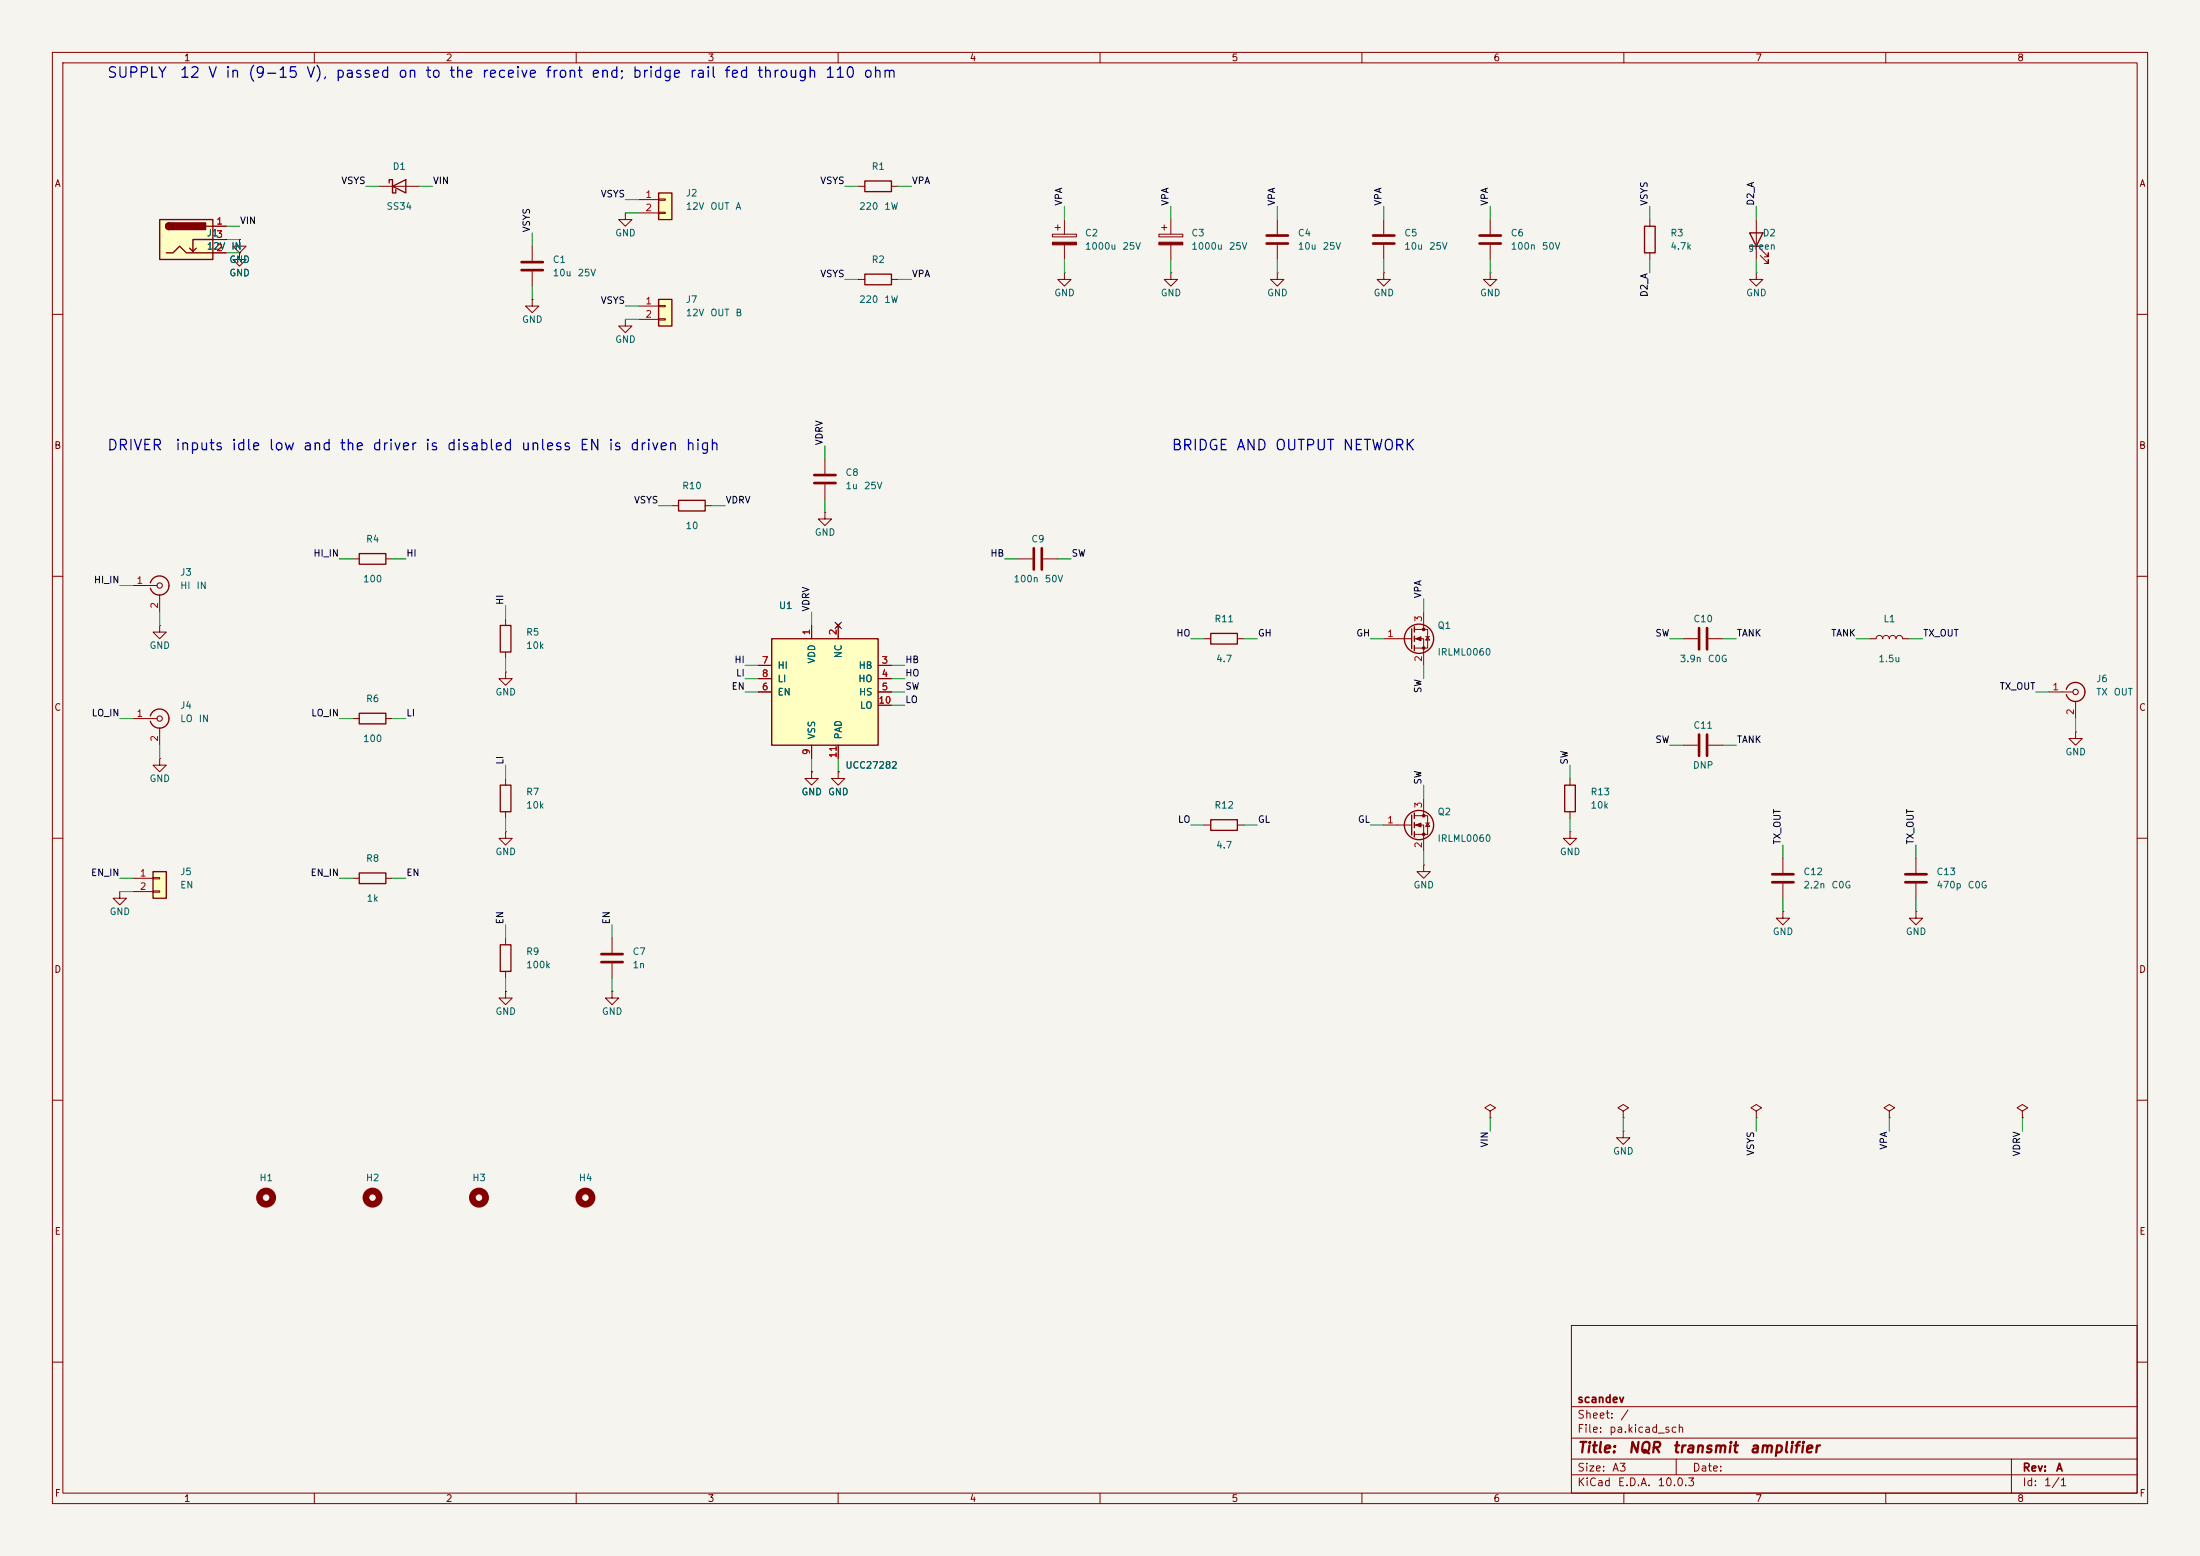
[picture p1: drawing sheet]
<svg xmlns="http://www.w3.org/2000/svg" width="420mm" height="297mm" viewBox="0 0 420 297" stroke-linecap="round" stroke-linejoin="round" font-family="sans-serif">
<path d="M0 0h420v297h-420z" fill="#f5f4ef" stroke="#f5f4ef" stroke-width=".19"/>
<g fill="none" stroke="#840000" stroke-width=".19">
<path d="M10 10h400v277h-400zM12 12h396v273h-396zM60 10v2M110 10v2M160 10v2M210 10v2M260 10v2M310 10v2M360 10v2M221.2 44.7h4.6v.5h-4.6zM221.7 43.4h1.1M222.2 42.9v1"/>
<path d="M223.5 52.1v1.2h1.3l-1.3 1.3-1.3-1.3h1.3M223.5 52.1h.1M223.5 41.9v2.8M223.5 46.7v2.8M243.8 52.1v1.2h1.3l-1.3 1.3-1.2-1.3h1.2M243.8 52.1h.1M243.8 41.9v2.8M243.8 46.7v2.8M264.2 52.1v1.2h1.2l-1.2 1.3-1.3-1.3h1.3M264.2 52.1h.1M264.2 41.9v2.8M264.2 46.7v2.8"/>
<path d="M284.5 52.1v1.2h1.2l-1.2 1.3-1.3-1.3h1.3M284.5 52.1h.1M284.5 41.9v2.8M284.5 46.7v2.8M335.3 52.1v1.2h1.2l-1.2 1.3-1.3-1.3h1.3M335.3 52.1h.1M335.3 41.9v7.6M336 48.8l1.6 1.5v-.8v.8h-.8M336 47.5l1.6 1.5v-.7v.7h-.8M10 60h2M408 60h2M10 110h2"/>
<path d="M67.3 106.7h1.3M73.7 106.7h1.2M271.8 116.8v3.3M408 110h2M67.3 137.2h1.3M73.7 137.2h1.2M229.9 121.9h1.2M236.2 121.9h1.3M264.2 121.9h5.3M270 120.1h2.5v3.6h-2.5M270 121.9h1.8v5.1M272.2 121.5h.7"/>
<path d="M272.5 121.5l.4 .7h-.7zM10 160h2M96.5 158.8v1.2h1.3l-1.3 1.3-1.3-1.3h1.3M96.5 158.8h.1M96.5 148.6v1.3M96.5 154.9v1.3M229.9 157.5h1.2M236.2 157.5h1.3M408 160h2M67.3 167.6h1.3M73.7 167.6h1.2M96.5 179.1v1.2"/>
<path d="M116.8 179.1v2.8M271.8 165.1v1.3h1.2l-1.2 1.2-1.3-1.2h1.3M271.8 165.1h.1M96.5 189.2v1.3h1.3l-1.3 1.3-1.3-1.3h1.3M96.5 189.2h.1M96.5 185.4v1.3M116.8 189.2v1.3h1.3l-1.3 1.3-1.2-1.3h1.2M116.8 189.2h.1M116.8 183.9v2.8M10 210h2M408 210h2M300 253h108v32h-108z"/>
<path d="M10 260h2M300 278.5h108M300 274.5h108M300 268.5h108M320 278.5v3M384 278.5v6.5M408 260h2M60 285v2M110 285v2M160 285v2M210 285v2M260 285v2"/>
<path d="M300 281.5h108M310 285v2M360 285v2"/>
</g>
<g fill="none" stroke="#840000" stroke-width="1.3">
<circle cx="50.8" cy="228.6" r="1.27"/>
<circle cx="71.1" cy="228.6" r="1.27"/>
<circle cx="91.4" cy="228.6" r="1.27"/>
<circle cx="111.8" cy="228.6" r="1.27"/>
</g>
<g fill="none" stroke="#840000" stroke-width=".25">
<path d="M334 44.5h2.5l-1.2 2.5zM334 47h2.5M68.6 105.7h5.1v2h-5.1zM270 119.6v1.1M68.6 136.1h5.1v2.1h-5.1zM231.1 120.9h5.1v2h-5.1zM269.5 120v3.8M270 121.4v1M270 123.2v1M95.5 149.9h2v5h-2zM231.1 156.5h5.1v2h-5.1zM68.6 166.6h5.1v2.1h-5.1z"/>
<path d="M95.5 180.3h2v5.1h-2z"/>
<circle cx="270.9" cy="121.9" r="2.79"/>
</g>
<g fill="#840000" stroke="#840000" stroke-width=".19">
<path d="M270.3 121.9l1-.4v.8z"/>
<path d="M221.2 46.2h4.6v.5h-4.6z"/>
<circle cx="271.8" cy="120.1" r=".25"/>
<circle cx="271.8" cy="123.7" r=".25"/>
</g>
<path d="M241.8 45h4.1M241.8 46.5h4.1M262.1 45h4.1M262.1 46.5h4.1M282.4 45h4.1M282.4 46.5h4.1M114.8 182.1h4.1M114.8 183.6h4.1" fill="none" stroke="#840000" stroke-width=".51"/>
<path d="M29.2 166.4h2.5v5.1h-2.5z" fill="#ffffc2"/>
<path d="M28.7 136.7a1.81 1.81 0 0 1 2.8-1 1.81 1.81 0 0 1 0 2.9 1.81 1.81 0 0 1-2.8-.9M29.2 166.4h2.5v5.1h-2.5z" fill="none" stroke="#840000" stroke-width=".25"/>
<g fill="none" stroke="#840000" stroke-width=".19">
<path d="M119.4 40.6v1.3h1.2l-1.2 1.3-1.3-1.3h1.3M119.4 40.6h.1M119.4 61v1.2h1.2l-1.2 1.3-1.3-1.3h1.3M119.4 61h.1M25.4 137.2h4.6M30.5 138.9v3.3M30.5 144.8v1.3h1.2l-1.2 1.2-1.3-1.2h1.3M30.5 144.8h.1M22.9 170.2v1.3h1.2l-1.2 1.2-1.3-1.2h1.3M22.9 170.2h.1M25.4 167.6h3.8M25.4 170.2h3.8"/>
<path d="M29.2 167.5h1.3v.3h-1.3zM29.2 170.1h1.3v.2h-1.3zM365.8 174v1.3h1.2l-1.2 1.2-1.3-1.2h1.3M365.8 174h.1"/>
</g>
<circle cx="30.5" cy="137.2" r=".51" fill="none" stroke="#840000" stroke-width=".2"/>
<path d="M125.7 57.2h2.6v5h-2.6z" fill="#ffffc2"/>
<path d="M125.7 57.2h2.6v5h-2.6z" fill="none" stroke="#840000" stroke-width=".25"/>
<path d="M121.9 58.4h3.8M125.7 58.3h1.3v.2h-1.3zM121.9 61h3.8M125.7 60.8h1.3v.3h-1.3z" fill="none" stroke="#840000" stroke-width=".19"/>
<path d="M125.7 36.8h2.6v5.1h-2.6z" fill="#ffffc2"/>
<g fill="none" stroke="#840000" stroke-width=".25">
<path d="M74.3 34.9v-.6h.6v2.5h.7v-.6M74.9 35.6l2.6-1.3v2.5zM125.7 36.8h2.6v5.1h-2.6zM165.1 52.3h5.1v2.1h-5.1zM313.9 43.2h2.1v5.1h-2.1zM129.5 95.5h5.1v2h-5.1zM28.7 111.3a1.81 1.81 0 0 1 2.8-1 1.81 1.81 0 0 1 0 2.9 1.81 1.81 0 0 1-2.8-.9M394.5 131.6a1.81 1.81 0 0 1 2.7-1 1.81 1.81 0 0 1 .1 2.9 1.81 1.81 0 0 1-2.8-.9M269.5 155.6v3.8M270 155.2v1M270 157v1M270 158.8v1"/>
<path d="M298.7 149.9h2v5h-2z"/>
<circle cx="270.9" cy="157.5" r="2.79"/>
</g>
<g fill="none" stroke="#840000" stroke-width=".19">
<path d="M72.4 35.6h7.6M121.9 38.1h3.8M125.7 38h1.3v.2h-1.3zM45.7 45.7v1.3h1.3l-1.3 1.3-1.3-1.3h1.3M45.7 45.7h.1M101.6 57.2v1.2h1.3l-1.3 1.3-1.3-1.3h1.3M101.6 57.2h.1M101.6 47v2.8M101.6 51.8v2.8M121.9 40.6h3.8M125.7 40.5h1.3v.3h-1.3zM163.8 53.3h1.3"/>
<path d="M170.2 53.3h1.2M200.9 44.7h4.6v.5h-4.6zM201.4 43.4h1M201.9 42.9v1M203.2 52.1v1.2h1.3l-1.3 1.3-1.3-1.3h1.3M203.2 52.1h.1M203.2 41.9v2.8M203.2 46.7v2.8M315 41.9v1.3M315 48.3v1.2M128.3 96.5h1.2M134.6 96.5h1.3"/>
<path d="M157.5 97.8v1.3h1.2l-1.2 1.2-1.3-1.2h1.3M157.5 97.8h.1M157.5 87.6v2.8M157.5 92.5v2.8M25.4 111.8h4.6M30.5 113.5v3.3M194.3 106.7h2.8M199.1 106.7h2.8M96.5 128.3v1.2h1.3l-1.3 1.3-1.3-1.3h1.3M96.5 128.3h.1M321.3 121.9h2.8M326.1 121.9h2.8"/>
<path d="M356.9 121.9h1.2a.64 .64 0 0 1 .7-.6 .64 .64 0 0 1 .6 .6 .64 .64 0 0 1 .6-.6 .64 .64 0 0 1 .7 .6 .64 .64 0 0 1 .6-.6 .64 .64 0 0 1 .6 .6 .64 .64 0 0 1 .7-.6 .64 .64 0 0 1 .6 .6h1.3M391.2 132.1h4.5M396.2 139.7v1.3h1.3l-1.3 1.2-1.2-1.2h1.2M396.2 139.7h.1M396.2 133.9v3.3M154.9 147.3v1.3h1.3l-1.3 1.3-1.2-1.3h1.2M154.9 147.3h.1M160 147.3v1.3h1.3l-1.3 1.3-1.3-1.3h1.3M160 147.3h.1M264.2 157.5h5.3M270 155.7h2.5v3.6h-2.5M270 157.5h1.8v5.1"/>
<path d="M271.8 152.4v3.3M272.2 157.1h.7M272.5 157.1l.4 .6h-.7zM299.7 158.8v1.2h1.3l-1.3 1.3-1.3-1.3h1.3M299.7 158.8h.1M299.7 148.6v1.3M299.7 154.9v1.3M321.3 142.2h2.8M326.1 142.2h2.8M340.4 174v1.3h1.2l-1.2 1.2-1.3-1.2h1.3M340.4 174h.1M340.4 163.8v2.8"/>
<path d="M340.4 168.7v2.8M365.8 163.8v2.8M365.8 168.7v2.8M284.5 212.1l1-.6-1-.7-1 .7 1 .6v1.3M284.5 213.4h.1M309.9 215.9v1.3h1.2l-1.2 1.2-1.3-1.2h1.3M309.9 215.9h.1M309.9 212.1l1-.6-1-.7-1 .7 1 .6v1.3M309.9 213.4h.1M335.3 212.1l1-.6-1-.7-1 .7 1 .6v1.3M335.3 213.4h.1M360.7 212.1l1-.6-1-.7-1 .7 1 .6v1.3"/>
<path d="M360.7 213.4h.1M386.1 212.1l1-.6-1-.7-1 .7 1 .6v1.3M386.1 213.4h.1"/>
</g>
<g fill="none" stroke="#840000" stroke-width=".51">
<path d="M99.6 50h4M99.6 51.6h4M155.4 90.7h4.1M155.4 92.2h4.1M197.4 104.6v4.1M198.9 104.6v4.1M324.4 119.9v4.1M325.9 119.9v4.1M324.4 140.2v4.1M325.9 140.2v4.1M338.3 166.9h4.1M338.3 168.4h4.1"/>
<path d="M363.7 166.9h4.1M363.7 168.4h4.1"/>
</g>
<g fill="#840000" stroke="#840000" stroke-width=".19">
<path d="M200.9 46.2h4.6v.5h-4.6z"/>
<path d="M270.3 157.5l1-.4v.8z"/>
<circle cx="271.8" cy="155.7" r=".25"/>
<circle cx="271.8" cy="159.3" r=".25"/>
</g>
<g fill="none" stroke="#840000" stroke-width=".2">
<circle cx="30.5" cy="111.8" r=".51"/>
<circle cx="396.2" cy="132.1" r=".51"/>
</g>
<path d="M147.3 121.9h20.3v20.3h-20.3z" fill="#ffffc2"/>
<path d="M165.1 34.5h5.1v2.1h-5.1zM95.5 119.4h2v5.1h-2zM147.3 121.9h20.3v20.3h-20.3z" fill="none" stroke="#840000" stroke-width=".25"/>
<g fill="none" stroke="#840000" stroke-width=".19">
<path d="M163.8 35.6h1.3M170.2 35.6h1.2M45.7 48.3v1.2h1.3l-1.3 1.3-1.3-1.3h1.3M45.7 48.3h.1M30.5 119.4v1.3h1.2l-1.2 1.2-1.3-1.2h1.3M30.5 119.4h.1M96.5 118.1v1.3M154.9 119.4v2.5M159.6 119l.8 .8M160 119.4v2.5M160.4 119l-.8 .8M96.5 124.5v1.2"/>
<path d="M144.8 127h2.5M144.8 129.5h2.5M144.8 132.1h2.5M167.6 127h2.6M167.6 129.5h2.6M167.6 132.1h2.6M167.6 134.6h2.6M154.9 142.2v2.6M160 142.2v2.6"/>
</g>
<path d="M30.5 41.9h10.1v7.6h-10.1z" fill="#ffffc2"/>
<path d="M30.5 41.9h10.1v7.6h-10.1zM31.7 48.3h1.3l1.3-1.3 1.3 1.3h5M32.3 42.5a.64 .64 0 0 0-.7 .7 .64 .64 0 0 0 .7 .6M37.5 47.4l-.7 .6M39.4 43.2h1.2M40.6 45.7h-3.8v2.3l-.6-.6" fill="none" stroke="#840000" stroke-width=".25"/>
<g fill="#840000" stroke="#840000" stroke-width=".25">
<path d="M31.8 42.7l.5-.2v1.3a.63 .63 0 0 1-.6-.4 .63 .63 0 0 1 .1-.7z"/>
<path d="M32.3 42.5h6.9v1.3h-6.9z"/>
</g>
<g fill="none" stroke="#840000" stroke-width=".19">
<path d="M40.6 43.2h2.6M40.6 48.3h2.6M40.6 45.7h2.6M45.7 48.3h.1M45.7 45.7h.1M154.9 119.4v2.5M159.6 119l.8 .8M160 119.4v2.5M160.4 119l-.8 .8M144.8 127h2.5M144.8 129.5h2.5M144.8 132.1h2.5"/>
<path d="M167.6 127h2.6M167.6 129.5h2.6M167.6 132.1h2.6M167.6 134.6h2.6M154.9 147.3h.1M154.9 142.2v2.6M160 147.3h.1M160 142.2v2.6"/>
</g>
<g fill="none" stroke="#009600" stroke-width=".19">
<path d="M69.8 35.6h2.6M80 35.6h2.5M119.4 38.1h2.5M161.3 35.6h2.5M171.4 35.6h2.6M203.2 39.4v2.5M223.5 39.4v2.5M243.8 39.4v2.5M264.2 39.4v2.5M284.5 39.4v2.5M315 39.4v2.5M335.3 39.4v2.5"/>
<path d="M43.2 43.2h2.5M43.2 48.3h2.5M43.2 45.7h2.5M101.6 44.5v2.5M101.6 54.6v2.6M119.4 58.4h2.5M119.4 40.6h2.5M161.3 53.3h2.5M171.4 53.3h2.6M203.2 49.5v2.6M223.5 49.5v2.6M243.8 49.5v2.6"/>
<path d="M264.2 49.5v2.6M284.5 49.5v2.6M315 49.5v2.6M335.3 49.5v2.6M119.4 61h2.5M125.7 96.5h2.6M135.9 96.5h2.5M157.5 85.1v2.5M157.5 95.3v2.5M22.9 111.8h2.5M30.5 116.8v2.6M64.8 106.7h2.5"/>
<path d="M74.9 106.7h2.6M96.5 115.6v2.5M154.9 116.8v2.6M191.8 106.7h2.5M201.9 106.7h2.6M271.8 114.3v2.5M22.9 137.2h2.5M64.8 137.2h2.5M74.9 137.2h2.6M96.5 125.7v2.6M142.2 127h2.6M142.2 129.5h2.6"/>
<path d="M142.2 132.1h2.6M170.2 127h2.5M170.2 129.5h2.5M170.2 132.1h2.5M170.2 134.6h2.5M227.3 121.9h2.6M237.5 121.9h2.5M261.6 121.9h2.6M271.8 127v2.5M318.8 121.9h2.5M328.9 121.9h2.6M354.3 121.9h2.6"/>
<path d="M364.5 121.9h2.5M388.6 132.1h2.6M396.2 137.2v2.5M30.5 142.2v2.6M96.5 146.1v2.5M96.5 156.2v2.6M154.9 144.8v2.5M160 144.8v2.5M227.3 157.5h2.6M237.5 157.5h2.5M261.6 157.5h2.6M271.8 149.9v2.5"/>
<path d="M299.7 146.1v2.5M299.7 156.2v2.6M318.8 142.2h2.5M328.9 142.2h2.6M22.9 167.6h2.5M22.9 170.2h2.5M64.8 167.6h2.5M74.9 167.6h2.6M96.5 176.5v2.6M116.8 176.5v2.6M271.8 162.6v2.5M340.4 161.3v2.5"/>
<path d="M340.4 171.5v2.5M365.8 161.3v2.5M365.8 171.5v2.5M96.5 186.7v2.5M116.8 186.7v2.5M284.5 213.4v2.5M309.9 213.4v2.5M335.3 213.4v2.5M360.7 213.4v2.5M386.1 213.4v2.5"/>
</g>
<path d="M159.4 118.8l1.2 1.2M160.6 118.8l-1.2 1.2" fill="none" stroke="#000084" stroke-width=".19"/>
<g font-size="2" fill="#0000c2">
<text x="20.3" y="15.3">SUPPLY</text>
<text x="34.2" y="15.3">12 V in (9-15 V), passed on to the receive front end; bridge rail fed through 110 ohm</text>
<text x="20.3" y="86.5">DRIVER</text>
<text x="33.3" y="86.5">inputs idle low and the driver is disabled unless EN is driven high</text>
<text x="223.5" y="86.5">BRIDGE AND OUTPUT NETWORK</text>
</g>
<g font-size="2" fill="#840000">
<text x="301" y="277.8">Title:</text>
<text x="310.7" y="277.8">NQR</text>
<text x="319.2" y="277.8">transmit</text>
<text x="333.9" y="277.8">amplifier</text>
</g>
<g font-size="1.5" fill="#840000">
<text x="301" y="268.1">scandev</text>
<text x="301" y="273.8">File:</text>
<text x="301" y="271.1">Sheet:</text>
<text x="307.1" y="273.8">pa.kicad_sch</text>
<text x="309.2" y="271.1">/</text>
<text x="301" y="281.2">Size:</text>
<text x="307.6" y="281.2">A3</text>
<text x="323" y="281.2">Date:</text>
<text x="386" y="281.2">Rev:</text>
<text x="392.4" y="281.2">A</text>
<text x="301" y="284">KiCad</text>
<text x="308.7" y="284">E.D.A.</text>
<text x="316.3" y="284">10.0.3</text>
<text x="386" y="284">Id:</text>
<text x="390.1" y="284">1/1</text>
</g>
<g font-size="1.3" fill="#840000">
<text x="35" y="12">1</text>
<text x="85" y="12">2</text>
<text x="135" y="12">3</text>
<text x="185" y="12">4</text>
<text x="235" y="12">5</text>
<text x="285" y="12">6</text>
<text x="335" y="12">7</text>
<text x="385" y="12">8</text>
<text x="10.3" y="36">A</text>
<text x="408.3" y="36">A</text>
<text x="10.3" y="86">B</text>
<text x="408.2" y="86">B</text>
<text x="10.3" y="136">C</text>
<text x="408.2" y="136">C</text>
<text x="10.3" y="186">D</text>
<text x="408.2" y="186">D</text>
<text x="10.3" y="236">E</text>
<text x="408.3" y="236">E</text>
<text x="10.3" y="286">F</text>
<text x="35" y="287">1</text>
<text x="85" y="287">2</text>
<text x="135" y="287">3</text>
<text x="185" y="287">4</text>
<text x="235" y="287">5</text>
<text x="285" y="287">6</text>
<text x="335" y="287">7</text>
<text x="385" y="287">8</text>
<text x="408.3" y="286">F</text>
</g>
<g font-size="1.3" fill="#0f0f0f">
<text x="65.1" y="35.4">VSYS</text>
<text x="82.5" y="35.4">VIN</text>
<text x="156.5" y="35.4">VSYS</text>
<text x="174" y="35.4">VPA</text>
<text x="114.6" y="38">VSYS</text>
<text x="203.1" y="39.4" transform="rotate(-90 203.1 39.4)">VPA</text>
<text x="223.4" y="39.4" transform="rotate(-90 223.4 39.4)">VPA</text>
<text x="243.7" y="39.4" transform="rotate(-90 243.7 39.4)">VPA</text>
<text x="264" y="39.4" transform="rotate(-90 264 39.4)">VPA</text>
<text x="284.4" y="39.4" transform="rotate(-90 284.4 39.4)">VPA</text>
<text x="314.8" y="39.4" transform="rotate(-90 314.8 39.4)">VSYS</text>
<text x="335.2" y="39.4" transform="rotate(-90 335.2 39.4)">D2_A</text>
<text x="45.7" y="43.1">VIN</text>
<text x="101.5" y="44.4" transform="rotate(-90 101.5 44.4)">VSYS</text>
<text x="156.5" y="53.2">VSYS</text>
<text x="174" y="53.2">VPA</text>
<text x="114.6" y="58.3">VSYS</text>
<text x="314.8" y="56.8" transform="rotate(-90 314.8 56.8)">D2_A</text>
<text x="157.4" y="85.1" transform="rotate(-90 157.4 85.1)">VDRV</text>
<text x="120.9" y="96.4">VSYS</text>
<text x="138.4" y="96.4">VDRV</text>
<text x="59.7" y="106.6">HI_IN</text>
<text x="77.5" y="106.6">HI</text>
<text x="189" y="106.6">HB</text>
<text x="204.5" y="106.6">SW</text>
<text x="17.8" y="111.6">HI_IN</text>
<text x="96.4" y="115.6" transform="rotate(-90 96.4 115.6)">HI</text>
<text x="154.8" y="116.8" transform="rotate(-90 154.8 116.8)">VDRV</text>
<text x="271.7" y="114.3" transform="rotate(-90 271.7 114.3)">VPA</text>
<text x="224.5" y="121.8">HO</text>
<text x="240" y="121.8">GH</text>
<text x="258.8" y="121.8">GH</text>
<text x="315.9" y="121.8">SW</text>
<text x="331.5" y="121.8">TANK</text>
<text x="349.5" y="121.8">TANK</text>
<text x="367" y="121.8">TX_OUT</text>
<text x="139.6" y="132">EN</text>
<text x="140.1" y="126.9">HI</text>
<text x="140.4" y="129.4">LI</text>
<text x="172.7" y="129.4">HO</text>
<text x="172.7" y="126.9">HB</text>
<text x="172.7" y="132">SW</text>
<text x="381.6" y="132">TX_OUT</text>
<text x="17.4" y="137">LO_IN</text>
<text x="59.3" y="137">LO_IN</text>
<text x="77.5" y="137">LI</text>
<text x="172.7" y="134.5">LO</text>
<text x="271.7" y="132.4" transform="rotate(-90 271.7 132.4)">SW</text>
<text x="315.9" y="142.1">SW</text>
<text x="331.5" y="142.1">TANK</text>
<text x="96.4" y="146" transform="rotate(-90 96.4 146)">LI</text>
<text x="271.7" y="149.9" transform="rotate(-90 271.7 149.9)">SW</text>
<text x="299.6" y="146" transform="rotate(-90 299.6 146)">SW</text>
<text x="224.8" y="157.4">LO</text>
<text x="240" y="157.4">GL</text>
<text x="259.1" y="157.4">GL</text>
<text x="340.2" y="161.3" transform="rotate(-90 340.2 161.3)">TX_OUT</text>
<text x="365.6" y="161.3" transform="rotate(-90 365.6 161.3)">TX_OUT</text>
<text x="17.3" y="167.5">EN_IN</text>
<text x="59.2" y="167.5">EN_IN</text>
<text x="77.5" y="167.5">EN</text>
<text x="96.4" y="176.5" transform="rotate(-90 96.4 176.5)">EN</text>
<text x="116.7" y="176.5" transform="rotate(-90 116.7 176.5)">EN</text>
<text x="284.4" y="219.1" transform="rotate(-90 284.4 219.1)">VIN</text>
<text x="335.2" y="220.7" transform="rotate(-90 335.2 220.7)">VSYS</text>
<text x="360.6" y="219.6" transform="rotate(-90 360.6 219.6)">VPA</text>
<text x="386" y="220.8" transform="rotate(-90 386 220.8)">VDRV</text>
</g>
<g font-size="1.3" fill="#006464">
<text x="74.9" y="32.7">D1</text>
<text x="166.3" y="32.7">R1</text>
<text x="73.7" y="40.3">SS34</text>
<text x="130.8" y="37.8">J2</text>
<text x="130.8" y="40.3">12V</text>
<text x="135.5" y="40.3">OUT</text>
<text x="140.3" y="40.3">A</text>
<text x="163.9" y="40.3">220</text>
<text x="168.7" y="40.3">1W</text>
<text x="39.4" y="45.4">J13</text>
<text x="39.4" y="48">12V</text>
<text x="44.1" y="48">IN</text>
<text x="117.3" y="45.4">GND</text>
<text x="207" y="45.4">C2</text>
<text x="207" y="48">1000u</text>
<text x="214.2" y="48">25V</text>
<text x="227.3" y="45.4">C3</text>
<text x="227.3" y="48">1000u</text>
<text x="234.5" y="48">25V</text>
<text x="247.7" y="45.4">C4</text>
<text x="247.7" y="48">10u</text>
<text x="252.4" y="48">25V</text>
<text x="268" y="45.4">C5</text>
<text x="268" y="48">10u</text>
<text x="272.7" y="48">25V</text>
<text x="288.3" y="45.4">C6</text>
<text x="288.3" y="48">100n</text>
<text x="294.2" y="48">50V</text>
<text x="318.8" y="45.4">R3</text>
<text x="318.8" y="48">4.7k</text>
<text x="333.6" y="48">green</text>
<text x="336.4" y="45.4">D2</text>
<text x="43.7" y="50.5">GND</text>
<text x="43.7" y="53">GND</text>
<text x="105.4" y="50.5">C1</text>
<text x="105.4" y="53">10u</text>
<text x="110.2" y="53">25V</text>
<text x="166.3" y="50.5">R2</text>
<text x="130.8" y="58.1">J7</text>
<text x="163.9" y="58.1">220</text>
<text x="168.7" y="58.1">1W</text>
<text x="201.2" y="56.9">GND</text>
<text x="221.5" y="56.9">GND</text>
<text x="241.8" y="56.9">GND</text>
<text x="262.1" y="56.9">GND</text>
<text x="282.4" y="56.9">GND</text>
<text x="333.2" y="56.9">GND</text>
<text x="99.6" y="61.9">GND</text>
<text x="117.3" y="65.7">GND</text>
<text x="130.8" y="60.7">12V</text>
<text x="135.5" y="60.7">OUT</text>
<text x="140.3" y="60.7">B</text>
<text x="130.1" y="93.7">R10</text>
<text x="161.3" y="91.1">C8</text>
<text x="161.3" y="93.7">1u</text>
<text x="164.8" y="93.7">25V</text>
<text x="130.8" y="101.3">10</text>
<text x="69.8" y="103.8">R4</text>
<text x="155.4" y="102.6">GND</text>
<text x="196.8" y="103.8">C9</text>
<text x="34.3" y="110.2">J3</text>
<text x="34.3" y="112.7">HI</text>
<text x="37.4" y="112.7">IN</text>
<text x="69.2" y="111.5">100</text>
<text x="193.4" y="111.5">100n</text>
<text x="199.3" y="111.5">50V</text>
<text x="148.6" y="116.5">U1</text>
<text x="231.7" y="119.1">R11</text>
<text x="323.2" y="119.1">C10</text>
<text x="359.5" y="119.1">L1</text>
<text x="28.4" y="124.2">GND</text>
<text x="100.3" y="121.6">R5</text>
<text x="100.3" y="124.2">10k</text>
<text x="161" y="125.7" transform="rotate(-90 161 125.7)">NC</text>
<text x="274.3" y="120.4">Q1</text>
<text x="274.3" y="125.4">IRLML0060</text>
<text x="148.3" y="128">HI</text>
<text x="148.3" y="130.5">LI</text>
<text x="155.9" y="126.8" transform="rotate(-90 155.9 126.8)">VDD</text>
<text x="163.8" y="130.5">HO</text>
<text x="163.8" y="128">HB</text>
<text x="232.1" y="126.7">4.7</text>
<text x="320.6" y="126.7">3.9n</text>
<text x="325.9" y="126.7">C0G</text>
<text x="358.5" y="126.7">1.5u</text>
<text x="400.1" y="130.5">J6</text>
<text x="34.3" y="135.6">J4</text>
<text x="69.8" y="134.3">R6</text>
<text x="94.5" y="133.1">GND</text>
<text x="148.3" y="133.1">EN</text>
<text x="163.9" y="133.1">HS</text>
<text x="164.1" y="135.6">LO</text>
<text x="400.1" y="133.1">TX</text>
<text x="403.4" y="133.1">OUT</text>
<text x="34.3" y="138.1">LO</text>
<text x="37.8" y="138.1">IN</text>
<text x="69.2" y="141.9">100</text>
<text x="155.9" y="141.2" transform="rotate(-90 155.9 141.2)">VSS</text>
<text x="161" y="141.2" transform="rotate(-90 161 141.2)">PAD</text>
<text x="323.2" y="139.4">C11</text>
<text x="28.4" y="149.6">GND</text>
<text x="161.3" y="147">UCC27282</text>
<text x="323.1" y="147">DNP</text>
<text x="394.2" y="144.5">GND</text>
<text x="100.3" y="152.1">R7</text>
<text x="100.3" y="154.6">10k</text>
<text x="152.9" y="152.1">GND</text>
<text x="158" y="152.1">GND</text>
<text x="231.7" y="154.6">R12</text>
<text x="274.3" y="155.9">Q2</text>
<text x="303.5" y="154.6">10k</text>
<text x="303.5" y="152.1">R13</text>
<text x="274.3" y="161">IRLML0060</text>
<text x="34.3" y="167.3">J5</text>
<text x="69.8" y="164.8">R8</text>
<text x="94.5" y="163.5">GND</text>
<text x="232.1" y="162.3">4.7</text>
<text x="297.7" y="163.5">GND</text>
<text x="344.2" y="167.3">C12</text>
<text x="369.6" y="167.3">C13</text>
<text x="34.3" y="169.9">EN</text>
<text x="69.9" y="172.4">1k</text>
<text x="269.7" y="169.9">GND</text>
<text x="344.2" y="169.9">2.2n</text>
<text x="349.5" y="169.9">C0G</text>
<text x="369.6" y="169.9">470p</text>
<text x="375.5" y="169.9">C0G</text>
<text x="20.8" y="175">GND</text>
<text x="338.3" y="178.8">GND</text>
<text x="363.7" y="178.8">GND</text>
<text x="100.3" y="182.6">R9</text>
<text x="100.3" y="185.1">100k</text>
<text x="120.7" y="182.6">C7</text>
<text x="120.7" y="185.1">1n</text>
<text x="94.5" y="194">GND</text>
<text x="114.8" y="194">GND</text>
<text x="307.8" y="220.7">GND</text>
<text x="49.4" y="225.8">H1</text>
<text x="69.7" y="225.8">H2</text>
<text x="90.1" y="225.8">H3</text>
<text x="110.4" y="225.8">H4</text>
</g>
<g font-size="1.3" fill="#a90000">
<text x="123.1" y="38.1">1</text>
<text x="123.1" y="40.6">2</text>
<text x="41.2" y="43.2">1</text>
<text x="41.2" y="48.2">2</text>
<text x="123.1" y="58.4">1</text>
<text x="123.1" y="60.9">2</text>
<text x="26" y="111.7">1</text>
<text x="30.5" y="116.3" transform="rotate(-90 30.5 116.3)">2</text>
<text x="271.8" y="118.8" transform="rotate(-90 271.8 118.8)">3</text>
<text x="154.9" y="121.4" transform="rotate(-90 154.9 121.4)">1</text>
<text x="160" y="121.4" transform="rotate(-90 160 121.4)">2</text>
<text x="264.7" y="121.9">1</text>
<text x="145.3" y="127">7</text>
<text x="145.3" y="129.5">8</text>
<text x="168.2" y="127">3</text>
<text x="168.2" y="129.5">4</text>
<text x="271.8" y="126.4" transform="rotate(-90 271.8 126.4)">2</text>
<text x="26" y="137.1">1</text>
<text x="145.3" y="132.1">6</text>
<text x="167.6" y="134.6">10</text>
<text x="168.2" y="132.1">5</text>
<text x="391.7" y="132.1">1</text>
<text x="396.2" y="136.6" transform="rotate(-90 396.2 136.6)">2</text>
<text x="30.5" y="141.7" transform="rotate(-90 30.5 141.7)">2</text>
<text x="154.9" y="144.2" transform="rotate(-90 154.9 144.2)">9</text>
<text x="160" y="144.8" transform="rotate(-90 160 144.8)">11</text>
<text x="271.8" y="154.4" transform="rotate(-90 271.8 154.4)">3</text>
<text x="264.7" y="157.5">1</text>
<text x="271.8" y="162" transform="rotate(-90 271.8 162)">2</text>
<text x="26.6" y="167.6">1</text>
<text x="26.6" y="170.2">2</text>
</g>
</svg>
